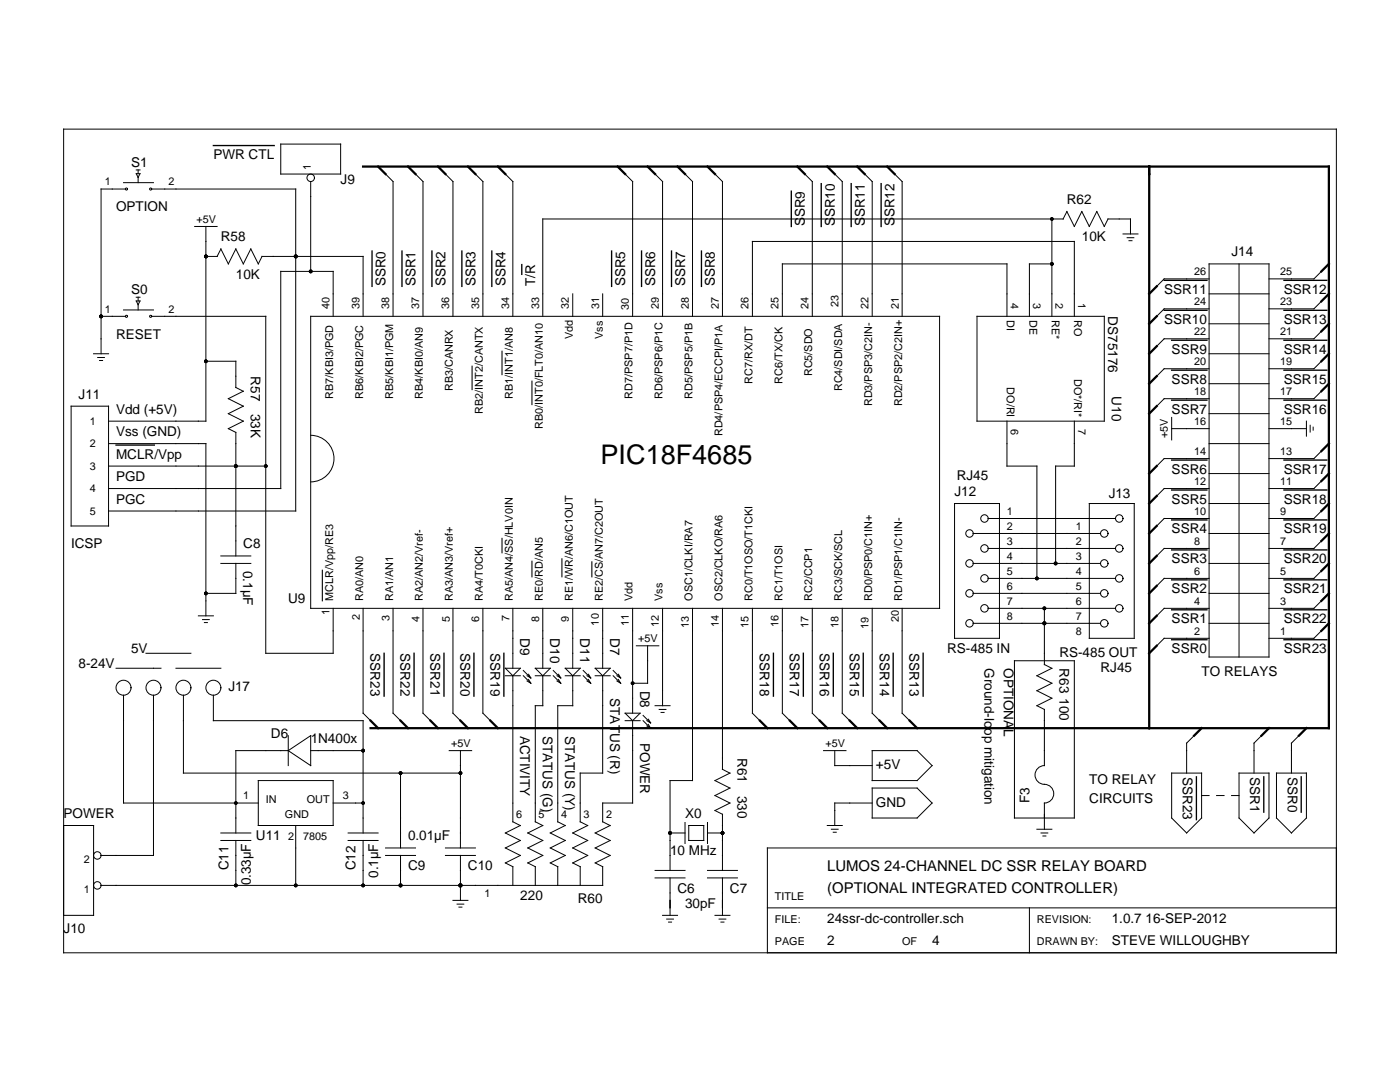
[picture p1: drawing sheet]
<svg xmlns="http://www.w3.org/2000/svg" width="279mm" height="216mm" viewBox="0 0 279 216" stroke-linecap="round" stroke-linejoin="round" font-family="sans-serif">
<g fill="none" stroke="#000" stroke-width=".2">
<path d="M12.7 25.8h254v164.3h-254zM24.7 36.4h5.9M25 37.7h-4.8v32.9M27.2 33.9h.7M27.2 34.7h.7l-.3 .7zM27.6 33.9v.8M27.6 35.4v1M30.3 37.7h28.7v64.3h-37.3M56 28.8h12v5.9h-12zM62 36.2v18M76.9 34.7l1.5 1.5v26.9M82.9 34.7l1.5 1.5v26.9"/>
<path d="M88.9 34.7l1.5 1.5v26.9M94.9 34.7l1.5 1.5v26.9M100.9 34.7l1.4 1.5v26.9M124.8 34.7l1.5 1.5v26.9M130.7 34.7l1.5 1.5v26.9M136.7 34.7l1.5 1.5v26.9M142.7 34.7l1.5 1.5v26.9M160.6 34.7l1.5 1.5v26.9M166.6 34.7l1.5 1.5v26.9M172.6 34.7l1.5 1.5v26.9M178.5 34.7l1.5 1.5v26.9M27.2 59.3h.7"/>
<path d="M27.6 59.3v.8M38.8 45.2h4.5M41.1 45.2v38.8h-19.4M41.1 51.2h2.3M44.1 49.7l1.5 3 1.5-3 1.5 3 1.5-3 1.4 3 .8-1.5h20.2v11.9M44.1 49.7l-.8 1.5M114.3 58.6v4.5M120.3 58.6v4.5M209.9 52.7h-4.5v10.4M209.9 43.7v19.4M212.2 43.7h-103.9v19.4M212.9 42.2l1.5 3 1.5-3 1.5 3 1.5-3 1.5 3 .7-1.5h4.5v3"/>
<path d="M212.9 42.2l-.7 1.5M224.1 46.7h3M224.9 47.4h1.4M225.3 48h.6M241.3 55.6h-9l-1.5 1.5M241.3 52.7h12v78.4h-12zM241.3 58.6h12M247.3 52.7v78.4M263.7 54.2l-1.5 1.4h-8.9M18.7 70.6h3M19.5 71.3h1.3M19.9 71.9h.6"/>
<path d="M20.2 63.1h4.8M24.7 61.8h5.9M27.2 60.1h.7l-.3 .7zM27.6 60.8v1M30.3 63.1h22.7v67.3h13.5v-9M41.1 72.1h6v5.2l1.5 .8-3 1.5 3 1.4-3 1.5 3 1.5-3 1.5 1.5 .8v24.6M62 63.1h125.5v58.3h-125.5zM66.5 63.1v-8.9h-10.5v43.3h-34.3M150.2 63.1v-14.9h64.2v14.9M156.1 63.1v-10.4h44.9v10.4M195 63.1h25.4v20.9h-25.4zM241.3 79.6h-9l-1.5 1.4"/>
<path d="M241.3 73.6h-9l-1.5 1.5M241.3 67.6h-9l-1.5 1.5M241.3 61.6h-9l-1.5 1.5M241.3 76.6h12M241.3 70.6h12M241.3 64.6h12M263.7 78.1l-1.5 1.5h-8.9M263.7 72.1l-1.5 1.5h-8.9M263.7 66.1l-1.5 1.5h-8.9M263.7 60.1l-1.5 1.5h-8.9M14.2 81h7.5v24h-7.5zM21.7 88.5h19.4v34.4"/>
<path d="M21.7 93h31.3M62 86.9a4.6 4.6 0 0 1 4.7 4.6 4.6 4.6 0 0 1-4.7 4.7M201 84v9h5.9v22.4M214.4 84v9h-3.7v19.4M233.8 85.5h7.5M233.8 83.3v4.5M241.3 97.5h-9l-1.5 1.5M241.3 91.5h-9l-1.5 1.5M241.3 94.5h12M241.3 82.5h12M241.3 88.5h12M253.3 85.5h7.4"/>
<path d="M260.7 84v3M261.5 84.9v1.3M262.1 85.2v.6M263.7 96l-1.5 1.5h-8.9M263.7 90l-1.5 1.5h-8.9M44.1 112.4h6M44.1 110.9h6M47.1 112.4v6h-6M190.5 100.5h9v26.9h-9zM194.2 106.4h25.4M194.2 112.4h25.4M194.2 118.4h25.4"/>
<path d="M197.2 115.4h25.4M197.2 109.4h25.4M197.2 103.5h25.4M217.4 100.5h9v26.9h-9zM241.3 115.4h-9l-1.5 1.5M241.3 109.4h-9l-1.5 1.5M241.3 103.5h-9l-1.5 1.5M241.3 106.4h12M241.3 112.4h12M241.3 100.5h12M241.3 118.4h12M263.7 119.9l-1.5 1.5h-8.9"/>
<path d="M263.7 113.9l-1.5 1.5h-8.9M263.7 107.9l-1.5 1.5h-8.9M263.7 102l-1.5 1.5h-8.9M23.2 133.3h8.9M24.7 138.7v21.5h26.8M29.1 130.4h9M30.6 138.7v32h-10.4M35.1 133.3h9M36.6 138.7v15.6h55.3M39.6 122.9h3M40.4 123.6h1.4M40.8 124.2h.6"/>
<path d="M42.6 138.7v5.1h29.9v22.4M72.5 121.4v20.9l1.5 1.5M78.4 121.4v20.9l1.5 1.5M84.4 121.4v20.9l1.5 1.5M90.4 121.4v20.9l1.5 1.5M96.4 121.4v20.9l1.5 1.5M100.9 133.3h2.9l-1.5 1.5zM100.9 134.8h2.9M102.3 121.4v11.9M102.3 134.8v29.2M104.4 133.8l1.5 1.5M104.4 134.8l1.5 1.5"/>
<path d="M105.2 134.8l.7 .5M105.2 135.9l.7 .4M105.5 134.5l.4 .8M105.5 135.6l.4 .7M106.8 133.3h3l-1.5 1.5zM106.8 134.8h3M108.3 121.4v11.9M108.3 134.8v6h-1.5v23.2M110.4 133.8l1.5 1.5M110.4 134.8l1.5 1.5M111.2 134.8l.7 .5M111.2 135.9l.7 .4"/>
<path d="M111.5 134.5l.4 .8M111.5 135.6l.4 .7M112.8 133.3h3l-1.5 1.5zM112.8 134.8h3M114.3 121.4v11.9M114.3 134.8v6h-3v23.2M116.4 133.8l1.5 1.5M116.4 134.8l1.5 1.5M117.1 134.8l.8 .5M117.1 135.9l.8 .4M117.4 134.5l.5 .8M117.4 135.6l.5 .7"/>
<path d="M118.8 133.3h3l-1.5 1.5zM118.8 134.8h3M120.3 121.4v11.9M120.3 134.8v19.5h-4.5v9.7M122.4 133.8l1.5 1.5M122.4 134.8l1.5 1.5M123.1 134.8l.8 .5M123.1 135.9l.8 .4M123.4 134.5l.5 .8M123.4 135.6l.5 .7M126.3 121.4v20.9M127 128.9h4.5"/>
<path d="M129.2 128.9v7.4h-2.9M132.2 121.4v19.4M138.2 121.4v34.4h-4.5v17.9M144.2 121.4v32.1l1.5 .8-3 1.5 3 1.4-3 1.5 3 1.5-3 1.5 1.5 .8v11.2M150.2 121.4v20.9l1.5 1.5M156.1 121.4v20.9l1.5 1.5M162.1 121.4v20.9l1.5 1.5M168.1 121.4v20.9l1.5 1.5M174.1 121.4v20.9l1.5 1.5M180 121.4v20.9l1.5 1.5M194.2 124.4h25.4M197.2 121.4h25.4"/>
<path d="M202.5 131.8h11.9v31.4h-11.9zM208.4 121.4v11.2l1.5 .7-3 1.5 3 1.5-3 1.5 3 1.5-3 1.5 1.5 .8v11.2a1.87 1.87 0 0 0-1.8 1.8 1.87 1.87 0 0 0 1.8 1.9 1.87 1.87 0 0 1 1.9 1.9 1.87 1.87 0 0 1-1.9 1.8v5.3M241.3 121.4h-9l-1.5 1.5M241.3 127.4h-9l-1.5 1.5M241.3 124.4h12M263.7 125.9l-1.5 1.5h-8.9M51.5 155.8h15v8.9h-15zM57.5 149.8l4.5-3v6zM57.5 149.8h-10.4v16.4M57.5 146.8v6M62 149.8h10.5M79.9 154.3v14.9"/>
<path d="M89.6 149.8h4.5M91.9 149.8v19.4M124.8 142.3h2.9l-1.4 1.5zM124.8 143.8h2.9M126.3 143.8v16.4h-6v3.8M128.3 142.8l1.5 1.4M128.3 143.8l1.5 1.5M129.1 143.8l.7 .4M129.1 144.8l.7 .5M129.4 143.5l.4 .7M129.4 144.5l.4 .8M130.7 140.8h3"/>
<path d="M131.6 141.6h1.3M131.9 142.2h.6M164.4 149.8h4.4M166.6 149.8v3h7.5M174.1 149.8h8.9l3 3-3 3h-8.9zM174.1 157.2h8.9l3 3-3 3h-8.9zM233.8 154.3h6v8.9l-3 3-3-3zM238.3 146.8l-1.5 1.5v6M239.8 158.7h1.5M242.8 158.7h1.5M245.8 158.7h1.5M247.3 154.3h6v8.9l-3 3-3-3z"/>
<path d="M251.8 146.8l-1.5 1.5v6M254.7 154.3h6v8.9l-3 3-3-3zM259.2 146.8l-1.5 1.5v6M12.7 164.7h6v17.9h-6M44.1 166.2h6M44.1 167.7h6M47.1 167.7v9M59 164.7v12M66.5 160.2h6M69.5 166.2h6M69.5 167.7h6M72.5 167.7v9"/>
<path d="M76.9 169.2h6M76.9 170.7h6M79.9 170.7v6M88.9 169.2h6M88.9 170.7h6M90.4 179.7h3M91.9 170.7v9M102.3 164l1.5 .7M103.8 164.7l-2.9 1.5 2.9 1.5-2.9 1.5 2.9 1.5-2.9 1.5 1.4 .7v3.8M106.8 164l1.5 .7M108.3 164.7l-3 1.5 3 1.5-3 1.5 3 1.5-3 1.5 1.5 .7v3.8M111.3 164l1.5 .7"/>
<path d="M112.8 164.7l-3 1.5 3 1.5-3 1.5 3 1.5-3 1.5 1.5 .7v3.8M115.8 164l1.5 .7M117.3 164.7l-3 1.5 3 1.5-3 1.5 3 1.5-3 1.5 1.5 .7v3.8M120.3 164l1.5 .7M121.8 164.7l-3 1.5 3 1.5-3 1.5 3 1.5-3 1.5 1.5 .7v3.8h-100.1M130.7 173.7h6M130.7 175.2h6M133.7 166.2h3M133.7 175.2v7.4M136.7 164.1v4.2M137.5 164.7h2.9v3h-2.9zM141.2 166.2h3"/>
<path d="M141.2 164.1v4.2M141.2 173.7h6M141.2 175.2h6M144.2 175.2v7.4M165.1 164.7h3M165.9 165.5h1.4M166.3 166.1h.6M174.1 160.2h-7.5v4.5M206.9 165.5h3M207.8 166.2h1.3M208.1 166.8h.6M266.7 169.2h-113.6v20.9"/>
<path d="M91.2 180.4h1.4M91.6 181h.6M132.2 182.6h3M133.1 183.4h1.3M133.4 184h.6M142.7 182.6h3M143.5 183.4h1.4M143.9 184h.6M153.1 181.2h113.6M205.4 181.2v8.9"/>
<circle cx="25.2" cy="37.7" r=".21"/>
<circle cx="30.1" cy="37.7" r=".21"/>
<circle cx="62" cy="35.5" r=".75"/>
<circle cx="25.2" cy="63.1" r=".21"/>
<circle cx="30.1" cy="63.1" r=".21"/>
<circle cx="193.5" cy="118.4" r=".75"/>
<circle cx="193.5" cy="112.4" r=".75"/>
<circle cx="193.5" cy="106.4" r=".75"/>
<circle cx="196.5" cy="109.4" r=".75"/>
<circle cx="196.5" cy="103.5" r=".75"/>
<circle cx="196.5" cy="115.4" r=".75"/>
<circle cx="220.4" cy="118.4" r=".75"/>
<circle cx="220.4" cy="112.4" r=".75"/>
<circle cx="220.4" cy="106.4" r=".75"/>
<circle cx="223.4" cy="109.4" r=".75"/>
<circle cx="223.4" cy="103.5" r=".75"/>
<circle cx="223.4" cy="115.4" r=".75"/>
<circle cx="24.7" cy="137.2" r="1.49"/>
<circle cx="30.6" cy="137.2" r="1.49"/>
<circle cx="36.6" cy="137.2" r="1.49"/>
<circle cx="42.6" cy="137.2" r="1.49"/>
<circle cx="193.5" cy="124.4" r=".75"/>
<circle cx="196.5" cy="121.4" r=".75"/>
<circle cx="220.4" cy="124.4" r=".75"/>
<circle cx="223.4" cy="121.4" r=".75"/>
<circle cx="19.4" cy="170.7" r=".75"/>
<circle cx="19.4" cy="176.7" r=".75"/>
</g>
<path d="M94.2 73.1v4.6M100.2 70.1v4.7M106.2 76.1v4.6M64.3 113.8v6.1M100.2 107.4v2.9M106.2 112v3.1M112.1 111.5v3.6M118.1 112.1v3" fill="none" stroke="#000" stroke-width=".22"/>
<g fill="#000">
<circle cx="229.3" cy="33.2" r=".22"/>
<circle cx="229.3" cy="34.7" r=".22"/>
<circle cx="41.1" cy="51.2" r=".37"/>
<circle cx="59" cy="51.2" r=".37"/>
<circle cx="62" cy="54.2" r=".37"/>
<circle cx="209.9" cy="52.7" r=".37"/>
<circle cx="209.9" cy="43.7" r=".37"/>
<circle cx="20.2" cy="63.1" r=".37"/>
<circle cx="41.1" cy="72.1" r=".37"/>
<circle cx="47.1" cy="93" r=".37"/>
<circle cx="53" cy="93" r=".37"/>
<circle cx="41.1" cy="118.4" r=".37"/>
<circle cx="206.9" cy="115.4" r=".37"/>
<circle cx="210.7" cy="112.4" r=".37"/>
<circle cx="126.3" cy="136.3" r=".37"/>
<circle cx="208.4" cy="124.4" r=".37"/>
<circle cx="208.4" cy="121.4" r=".37"/>
<circle cx="72.5" cy="149.8" r=".37"/>
<circle cx="79.9" cy="154.3" r=".37"/>
<circle cx="91.9" cy="154.3" r=".37"/>
<circle cx="229.3" cy="145.3" r=".22"/>
<circle cx="47.1" cy="160.2" r=".37"/>
<circle cx="47.1" cy="176.7" r=".37"/>
<circle cx="59" cy="176.7" r=".37"/>
<circle cx="72.5" cy="160.2" r=".37"/>
<circle cx="72.5" cy="176.7" r=".37"/>
<circle cx="79.9" cy="176.7" r=".37"/>
<circle cx="91.9" cy="176.7" r=".37"/>
<circle cx="133.7" cy="166.2" r=".37"/>
<circle cx="144.2" cy="166.2" r=".37"/>
</g>
<g fill="none" stroke="#000" stroke-width=".27">
<path d="M42.6 29h12.1M157.9 38.1v7.1M163.9 36.6v8.6M169.9 36.6v8.6M175.8 36.6v8.6M74.2 50.1v7M80.2 50.1v7M86.2 50.1v7M92.2 50.1v7M98.2 50.1v7M104.1 52.8v1.9M122.1 50.1v7"/>
<path d="M128 50.1v7M134 50.1v7M140 50.1v7M232.3 55.9h8.6M256.2 55.9h8.6M232.3 61.9h8.6M233.8 67.9h7.1M233.8 73.9h7.1M233.8 79.8h7.1M256.2 61.9h8.6M256.2 67.9h8.6M256.2 73.9h8.6"/>
<path d="M256.2 79.8h8.6M23.2 88.8h7.6M233.8 91.8h7.1M233.8 97.8h7.1M256.2 91.8h8.6M256.2 97.8h8.6M233.8 103.8h7.1M233.8 109.7h7.1M233.8 115.7h7.1M256.2 103.8h8.6M256.2 109.7h8.6M256.2 115.7h8.6"/>
<path d="M76.7 130.4v8.5M82.6 130.4v8.5M88.6 130.4v8.5M94.6 130.4v8.5M100.6 130.4v8.5M154.4 130.4v8.5M160.3 130.4v8.5M166.3 130.4v8.5M172.3 130.4v8.5M178.3 130.4v8.5M184.2 130.4v8.5M233.8 121.7h7.1"/>
<path d="M233.8 127.7h7.1M256.2 121.7h8.6M256.2 127.7h8.6M238.8 155v8.6M252.2 155v7.1M259.7 155v7.1"/>
</g>
<g fill="none" stroke="#000" stroke-width=".45">
<path d="M72.5 33.2h192.7v112.1h-191.2M75.5 33.2l1.4 1.5M81.4 33.2l1.5 1.5M87.4 33.2l1.5 1.5M93.4 33.2l1.5 1.5M99.4 33.2l1.5 1.5M123.3 33.2l1.5 1.5M129.2 33.2l1.5 1.5M135.2 33.2l1.5 1.5M141.2 33.2l1.5 1.5M159.1 33.2l1.5 1.5M165.1 33.2l1.5 1.5"/>
<path d="M171.1 33.2l1.5 1.5M177.1 33.2l1.4 1.5M229.3 33.2v112.1M230.8 57.1l-1.5 1.5M265.2 58.6l-1.5 1.5M265.2 52.7l-1.5 1.5M230.8 63.1l-1.5 1.5M230.8 69.1l-1.5 1.5M230.8 75.1l-1.5 1.5M265.2 64.6l-1.5 1.5M265.2 76.6l-1.5 1.5M265.2 70.6l-1.5 1.5"/>
<path d="M230.8 81l-1.5 1.5M230.8 93l-1.5 1.5M230.8 99l-1.5 1.5M265.2 94.5l-1.5 1.5M265.2 88.5l-1.5 1.5M230.8 105l-1.5 1.4M230.8 110.9l-1.5 1.5M230.8 116.9l-1.5 1.5M265.2 118.4l-1.5 1.5M265.2 112.4l-1.5 1.5M265.2 106.4l-1.5 1.5M265.2 100.5l-1.5 1.5"/>
<path d="M230.8 122.9l-1.5 1.5M230.8 128.9l-1.5 1.5M265.2 124.4l-1.5 1.5M74 143.8l1.5 1.5M79.9 143.8l1.5 1.5M85.9 143.8l1.5 1.5M91.9 143.8l1.5 1.5M97.9 143.8l1.5 1.5M151.7 143.8l1.4 1.5M157.6 143.8l1.5 1.5M163.6 143.8l1.5 1.5M169.6 143.8l1.5 1.5"/>
<path d="M175.6 143.8l1.5 1.5M181.5 143.8l1.5 1.5M239.8 145.3l-1.5 1.5M253.3 145.3l-1.5 1.5M260.7 145.3l-1.5 1.5"/>
</g>
<text font-size="5.4" x="119.9" y="92.5">PIC18F4685</text>
<g font-size="3">
<text x="165.1" y="173.9">LUMOS 24-CHANNEL DC SSR RELAY BOARD</text>
<text x="165.1" y="178.2">(OPTIONAL INTEGRATED CONTROLLER)</text>
</g>
<g font-size="2.7">
<text x="26.1" y="33.2">S1</text>
<text x="42.6" y="31.7">PWR CTL</text>
<text x="68" y="36.7">J9</text>
<text x="212.9" y="40.7">R62</text>
<text x="23.2" y="42.2">OPTION</text>
<text x="160.6" y="45.2" transform="rotate(-90 160.6 45.2)">SSR9</text>
<text x="166.6" y="45.2" transform="rotate(-90 166.6 45.2)">SSR10</text>
<text x="172.6" y="45.2" transform="rotate(-90 172.6 45.2)">SSR11</text>
<text x="178.5" y="45.2" transform="rotate(-90 178.5 45.2)">SSR12</text>
<text x="44.1" y="48.2">R58</text>
<text x="215.9" y="48.2">10K</text>
<text x="245.8" y="51.2">J14</text>
<text x="26.1" y="58.6">S0</text>
<text x="47.1" y="55.6">10K</text>
<text x="76.9" y="57.1" transform="rotate(-90 76.9 57.1)">SSR0</text>
<text x="82.9" y="57.1" transform="rotate(-90 82.9 57.1)">SSR1</text>
<text x="88.9" y="57.1" transform="rotate(-90 88.9 57.1)">SSR2</text>
<text x="94.9" y="57.1" transform="rotate(-90 94.9 57.1)">SSR3</text>
<text x="100.9" y="57.1" transform="rotate(-90 100.9 57.1)">SSR4</text>
<text x="106.8" y="57.1" transform="rotate(-90 106.8 57.1)">T/R</text>
<text x="124.8" y="57.1" transform="rotate(-90 124.8 57.1)">SSR5</text>
<text x="130.7" y="57.1" transform="rotate(-90 130.7 57.1)">SSR6</text>
<text x="136.7" y="57.1" transform="rotate(-90 136.7 57.1)">SSR7</text>
<text x="142.7" y="57.1" transform="rotate(-90 142.7 57.1)">SSR8</text>
<text x="232.3" y="58.6">SSR11</text>
<text x="256.2" y="58.6">SSR12</text>
<text x="221.1" y="63.1" transform="rotate(90 221.1 63.1)">DS75176</text>
<text x="232.3" y="64.6">SSR10</text>
<text x="256.2" y="64.6">SSR13</text>
<text x="23.2" y="67.6">RESET</text>
<text x="233.8" y="70.6">SSR9</text>
<text x="256.2" y="70.6">SSR14</text>
<text x="50.1" y="75.1" transform="rotate(90 50.1 75.1)">R57</text>
<text x="233.8" y="76.6">SSR8</text>
<text x="256.2" y="76.6">SSR15</text>
<text x="15.7" y="79.6">J11</text>
<text x="23.2" y="82.5">Vdd (+5V)</text>
<text x="50.1" y="82.5" transform="rotate(90 50.1 82.5)">33K</text>
<text x="221.9" y="79.1" transform="rotate(90 221.9 79.1)">U10</text>
<text x="233.8" y="82.5">SSR7</text>
<text x="256.2" y="82.5">SSR16</text>
<text x="23.2" y="87">Vss (GND)</text>
<text x="23.2" y="91.5">MCLR/Vpp</text>
<text x="23.2" y="96">PGD</text>
<text x="190.9" y="95.7">RJ45</text>
<text x="233.8" y="94.5">SSR6</text>
<text x="256.2" y="94.5">SSR17</text>
<text x="23.2" y="100.5">PGC</text>
<text x="190.5" y="99">J12</text>
<text x="221.3" y="99.5">J13</text>
<text x="233.8" y="100.5">SSR5</text>
<text x="256.2" y="100.5">SSR18</text>
<text x="233.8" y="106.4">SSR4</text>
<text x="256.2" y="106.4">SSR19</text>
<text x="14.2" y="109.4">ICSP</text>
<text x="48.6" y="109.4">C8</text>
<text x="48.6" y="113.9" transform="rotate(90 48.6 113.9)">0.1µF</text>
<text x="233.8" y="112.4">SSR3</text>
<text x="256.2" y="112.4">SSR20</text>
<text x="233.8" y="118.4">SSR2</text>
<text x="256.2" y="118.4">SSR21</text>
<text x="57.5" y="120.4">U9</text>
<text x="233.8" y="124.4">SSR1</text>
<text x="256.2" y="124.4">SSR22</text>
<text x="26.1" y="130.4">5V</text>
<text x="74" y="130.4" transform="rotate(90 74 130.4)">SSR23</text>
<text x="79.9" y="130.4" transform="rotate(90 79.9 130.4)">SSR22</text>
<text x="85.9" y="130.4" transform="rotate(90 85.9 130.4)">SSR21</text>
<text x="91.9" y="130.4" transform="rotate(90 91.9 130.4)">SSR20</text>
<text x="97.9" y="130.4" transform="rotate(90 97.9 130.4)">SSR19</text>
<text x="103.8" y="127.4" transform="rotate(90 103.8 127.4)">D9</text>
<text x="109.8" y="127.4" transform="rotate(90 109.8 127.4)">D10</text>
<text x="115.8" y="127.4" transform="rotate(90 115.8 127.4)">D11</text>
<text x="121.8" y="127.4" transform="rotate(90 121.8 127.4)">D7</text>
<text x="151.7" y="130.4" transform="rotate(90 151.7 130.4)">SSR18</text>
<text x="157.6" y="130.4" transform="rotate(90 157.6 130.4)">SSR17</text>
<text x="163.6" y="130.4" transform="rotate(90 163.6 130.4)">SSR16</text>
<text x="169.6" y="130.4" transform="rotate(90 169.6 130.4)">SSR15</text>
<text x="175.6" y="130.4" transform="rotate(90 175.6 130.4)">SSR14</text>
<text x="181.5" y="130.4" transform="rotate(90 181.5 130.4)">SSR13</text>
<text x="189" y="130.4">RS-485 IN</text>
<text x="211.4" y="131.1">RS-485 OUT</text>
<text x="233.8" y="130.4">SSR0</text>
<text x="256.2" y="130.4">SSR23</text>
<text x="15.7" y="133.3">8-24V</text>
<text x="45.6" y="137.8">J17</text>
<text x="127.7" y="137.8" transform="rotate(90 127.7 137.8)">D8</text>
<text x="196.5" y="133.3" transform="rotate(90 196.5 133.3)">Ground-loop mitigation</text>
<text x="200.4" y="133.3" transform="rotate(90 200.4 133.3)">OPTIONAL</text>
<text x="211.4" y="133.3" transform="rotate(90 211.4 133.3)">R63 100</text>
<text x="219.6" y="134.1">RJ45</text>
<text x="239.8" y="134.8">TO RELAYS</text>
<text x="121.8" y="139.3" transform="rotate(90 121.8 139.3)">STATUS (R)</text>
<text x="54.1" y="147.3">D6</text>
<text x="62" y="148.3">1N400x</text>
<text x="103.8" y="146.8" transform="rotate(90 103.8 146.8)">ACTIVITY</text>
<text x="108.3" y="146.8" transform="rotate(90 108.3 146.8)">STATUS (G)</text>
<text x="112.8" y="146.8" transform="rotate(90 112.8 146.8)">STATUS (Y)</text>
<text x="127.7" y="148.3" transform="rotate(90 127.7 148.3)">POWER</text>
<text x="147.2" y="151.3" transform="rotate(90 147.2 151.3)">R61</text>
<text x="174.8" y="153.5">+5V</text>
<text x="236.1" y="155" transform="rotate(90 236.1 155)">SSR23</text>
<text x="249.5" y="155" transform="rotate(90 249.5 155)">SSR1</text>
<text x="257" y="155" transform="rotate(90 257 155)">SSR0</text>
<text x="147.2" y="158.7" transform="rotate(90 147.2 158.7)">330Ω</text>
<text x="174.8" y="161">GND</text>
<text x="205.4" y="160.2" transform="rotate(-90 205.4 160.2)">F3</text>
<text x="217.4" y="156.4">TO RELAY</text>
<text x="217.4" y="160.2">CIRCUITS</text>
<text x="12.7" y="163.2">POWER</text>
<text x="51.1" y="167.7">U11</text>
<text x="81.4" y="167.7">0.01µF</text>
<text x="136.7" y="163.2">X0</text>
<text x="45.6" y="173.7" transform="rotate(-90 45.6 173.7)">C11</text>
<text x="71" y="173.7" transform="rotate(-90 71 173.7)">C12</text>
<text x="81.4" y="173.7">C9</text>
<text x="93.4" y="173.7">C10</text>
<text x="133.7" y="170.7">10 MHz</text>
<text x="50.1" y="176.7" transform="rotate(-90 50.1 176.7)">0.33µF</text>
<text x="75.5" y="175.2" transform="rotate(-90 75.5 175.2)">0.1µF</text>
<text x="103.8" y="179.7">220Ω</text>
<text x="135.2" y="178.2">C6</text>
<text x="145.7" y="178.2">C7</text>
<text x="115.3" y="180.1">R60</text>
<text x="136.7" y="181.2">30pF</text>
<text x="165.1" y="184.1">24ssr-dc-controller.sch</text>
<text x="221.9" y="184.1">1.0.7 16-SEP-2012</text>
<text x="12.7" y="186.1">J10</text>
<text x="165.1" y="188.6">2</text>
<text x="186" y="188.6">4</text>
<text x="221.9" y="188.6">STEVE WILLOUGHBY</text>
</g>
<g font-size="2.2">
<text x="62" y="34" transform="rotate(-90 62 34)">1</text>
<text x="20.9" y="37">1</text>
<text x="33.6" y="37">2</text>
<text x="39.2" y="44.4">+5V</text>
<text x="238.3" y="54.9">26</text>
<text x="255.5" y="54.9">25</text>
<text x="20.9" y="62.4">1</text>
<text x="33.6" y="62.4">2</text>
<text x="65.7" y="61.6" transform="rotate(-90 65.7 61.6)">40</text>
<text x="71.7" y="61.6" transform="rotate(-90 71.7 61.6)">39</text>
<text x="77.7" y="61.6" transform="rotate(-90 77.7 61.6)">38</text>
<text x="83.7" y="61.6" transform="rotate(-90 83.7 61.6)">37</text>
<text x="89.6" y="61.6" transform="rotate(-90 89.6 61.6)">36</text>
<text x="95.6" y="61.6" transform="rotate(-90 95.6 61.6)">35</text>
<text x="101.6" y="61.7" transform="rotate(-90 101.6 61.7)">34</text>
<text x="107.6" y="61.7" transform="rotate(-90 107.6 61.7)">33</text>
<text x="113.6" y="61.6" transform="rotate(-90 113.6 61.6)">32</text>
<text x="119.5" y="61.7" transform="rotate(-90 119.5 61.7)">31</text>
<text x="125.5" y="61.8" transform="rotate(-90 125.5 61.8)">30</text>
<text x="131.5" y="61.7" transform="rotate(-90 131.5 61.7)">29</text>
<text x="137.5" y="61.7" transform="rotate(-90 137.5 61.7)">28</text>
<text x="143.4" y="61.7" transform="rotate(-90 143.4 61.7)">27</text>
<text x="149.4" y="61.6" transform="rotate(-90 149.4 61.6)">26</text>
<text x="155.4" y="61.6" transform="rotate(-90 155.4 61.6)">25</text>
<text x="161.4" y="61.6" transform="rotate(-90 161.4 61.6)">24</text>
<text x="167.3" y="61.4" transform="rotate(-90 167.3 61.4)">23</text>
<text x="173.3" y="61.7" transform="rotate(-90 173.3 61.7)">22</text>
<text x="179.4" y="61.7" transform="rotate(-90 179.4 61.7)">21</text>
<text x="201" y="63.9" transform="rotate(90 201 63.9)">DI</text>
<text x="201.7" y="60.4" transform="rotate(90 201.7 60.4)">4</text>
<text x="205.4" y="63.9" transform="rotate(90 205.4 63.9)">DE</text>
<text x="206.2" y="60.4" transform="rotate(90 206.2 60.4)">3</text>
<text x="209.9" y="63.9" transform="rotate(90 209.9 63.9)">RE*</text>
<text x="210.7" y="60.4" transform="rotate(90 210.7 60.4)">2</text>
<text x="214.4" y="63.9" transform="rotate(90 214.4 63.9)">RO</text>
<text x="215.2" y="60.4" transform="rotate(90 215.2 60.4)">1</text>
<text x="238.3" y="60.9">24</text>
<text x="255.5" y="60.9">23</text>
<text x="114.3" y="67.6" transform="rotate(-90 114.3 67.6)">Vdd</text>
<text x="120.3" y="67.6" transform="rotate(-90 120.3 67.6)">Vss</text>
<text x="238.3" y="66.9">22</text>
<text x="255.5" y="66.9">21</text>
<text x="150.2" y="76.6" transform="rotate(-90 150.2 76.6)">RC7/RX/DT</text>
<text x="156.1" y="76.6" transform="rotate(-90 156.1 76.6)">RC6/TX/CK</text>
<text x="162.1" y="75.1" transform="rotate(-90 162.1 75.1)">RC5/SDO</text>
<text x="201" y="77.3" transform="rotate(90 201 77.3)">DO/RI</text>
<text x="214.4" y="75.6" transform="rotate(90 214.4 75.6)">DO*/RI*</text>
<text x="238.3" y="72.8">20</text>
<text x="255.5" y="72.8">19</text>
<text x="66.5" y="79.6" transform="rotate(-90 66.5 79.6)">RB7/KBI3/PGD</text>
<text x="72.5" y="79.6" transform="rotate(-90 72.5 79.6)">RB6/KBI2/PGC</text>
<text x="78.4" y="79.6" transform="rotate(-90 78.4 79.6)">RB5/KBI1/PGM</text>
<text x="84.4" y="79.6" transform="rotate(-90 84.4 79.6)">RB4/KBI0/AN9</text>
<text x="90.4" y="78.1" transform="rotate(-90 90.4 78.1)">RB3/CANRX</text>
<text x="96.4" y="82.5" transform="rotate(-90 96.4 82.5)">RB2/INT2/CANTX</text>
<text x="102.3" y="79.6" transform="rotate(-90 102.3 79.6)">RB1/INT1/AN8</text>
<text x="126.3" y="79.6" transform="rotate(-90 126.3 79.6)">RD7/PSP7/P1D</text>
<text x="132.2" y="79.6" transform="rotate(-90 132.2 79.6)">RD6/PSP6/P1C</text>
<text x="138.2" y="79.6" transform="rotate(-90 138.2 79.6)">RD5/PSP5/P1B</text>
<text x="168.1" y="78.1" transform="rotate(-90 168.1 78.1)">RC4/SDI/SDA</text>
<text x="174.1" y="81" transform="rotate(-90 174.1 81)">RD3/PSP3/C2IN-</text>
<text x="180" y="81" transform="rotate(-90 180 81)">RD2/PSP2/C2IN+</text>
<text x="238.3" y="78.8">18</text>
<text x="255.5" y="78.8">17</text>
<text x="17.9" y="89.3">2</text>
<text x="17.9" y="84.8">1</text>
<text x="108.3" y="85.5" transform="rotate(-90 108.3 85.5)">RB0/INT0/FLT0/AN10</text>
<text x="144.2" y="87" transform="rotate(-90 144.2 87)">RD4/PSP4/ECCPI/P1A</text>
<text x="201.7" y="85.5" transform="rotate(90 201.7 85.5)">6</text>
<text x="215.2" y="85.5" transform="rotate(90 215.2 85.5)">7</text>
<text x="233.1" y="87.4" transform="rotate(-90 233.1 87.4)">+5V</text>
<text x="238.3" y="84.8">16</text>
<text x="255.5" y="84.8">15</text>
<text x="17.9" y="93.7">3</text>
<text x="238.3" y="90.8">14</text>
<text x="255.5" y="90.8">13</text>
<text x="17.9" y="98.2">4</text>
<text x="238.3" y="96.7">12</text>
<text x="255.5" y="96.7">11</text>
<text x="17.9" y="102.7">5</text>
<text x="201" y="102.7">1</text>
<text x="201" y="105.7">2</text>
<text x="214.7" y="105.7">1</text>
<text x="238.3" y="102.7">10</text>
<text x="255.5" y="102.7">9</text>
<text x="201" y="108.7">3</text>
<text x="201" y="111.7">4</text>
<text x="214.7" y="111.7">3</text>
<text x="214.7" y="108.7">2</text>
<text x="238.3" y="108.7">8</text>
<text x="255.5" y="108.7">7</text>
<text x="66.5" y="119.9" transform="rotate(-90 66.5 119.9)">MCLR/Vpp/RE3</text>
<text x="72.5" y="119.9" transform="rotate(-90 72.5 119.9)">RA0/AN0</text>
<text x="78.4" y="119.9" transform="rotate(-90 78.4 119.9)">RA1/AN1</text>
<text x="84.4" y="119.9" transform="rotate(-90 84.4 119.9)">RA2/AN2/Vref-</text>
<text x="90.4" y="119.9" transform="rotate(-90 90.4 119.9)">RA3/AN3/Vref+</text>
<text x="96.4" y="119.9" transform="rotate(-90 96.4 119.9)">RA4/T0CKI</text>
<text x="102.3" y="119.9" transform="rotate(-90 102.3 119.9)">RA5/AN4/SS/HLV0IN</text>
<text x="108.3" y="119.9" transform="rotate(-90 108.3 119.9)">RE0/RD/AN5</text>
<text x="114.3" y="119.9" transform="rotate(-90 114.3 119.9)">RE1/WR/AN6/C1OUT</text>
<text x="120.3" y="119.9" transform="rotate(-90 120.3 119.9)">RE2/CS/AN7/C2OUT</text>
<text x="126.3" y="119.9" transform="rotate(-90 126.3 119.9)">Vdd</text>
<text x="132.2" y="119.9" transform="rotate(-90 132.2 119.9)">Vss</text>
<text x="138.2" y="119.9" transform="rotate(-90 138.2 119.9)">OSC1/CLKI/RA7</text>
<text x="144.2" y="119.9" transform="rotate(-90 144.2 119.9)">OSC2/CLKO/RA6</text>
<text x="150.2" y="119.9" transform="rotate(-90 150.2 119.9)">RC0/T1OSO/T1CKI</text>
<text x="156.1" y="119.9" transform="rotate(-90 156.1 119.9)">RC1/T1OSI</text>
<text x="162.1" y="119.9" transform="rotate(-90 162.1 119.9)">RC2/CCP1</text>
<text x="168.1" y="119.9" transform="rotate(-90 168.1 119.9)">RC3/SCK/SCL</text>
<text x="174.1" y="119.9" transform="rotate(-90 174.1 119.9)">RD0/PSP0/C1IN+</text>
<text x="180" y="119.9" transform="rotate(-90 180 119.9)">RD1/PSP1/C1IN-</text>
<text x="201" y="114.7">5</text>
<text x="201" y="117.7">6</text>
<text x="214.7" y="117.7">5</text>
<text x="214.7" y="114.7">4</text>
<text x="238.3" y="114.7">6</text>
<text x="255.5" y="114.7">5</text>
<text x="65.8" y="122.8" transform="rotate(-90 65.8 122.8)">1</text>
<text x="71.8" y="123.8" transform="rotate(-90 71.8 123.8)">2</text>
<text x="77.8" y="123.8" transform="rotate(-90 77.8 123.8)">3</text>
<text x="83.7" y="124.2" transform="rotate(-90 83.7 124.2)">4</text>
<text x="89.8" y="124.1" transform="rotate(-90 89.8 124.1)">5</text>
<text x="95.7" y="124.1" transform="rotate(-90 95.7 124.1)">6</text>
<text x="101.7" y="124" transform="rotate(-90 101.7 124)">7</text>
<text x="107.6" y="124.1" transform="rotate(-90 107.6 124.1)">8</text>
<text x="113.6" y="124.1" transform="rotate(-90 113.6 124.1)">9</text>
<text x="119.5" y="124.8" transform="rotate(-90 119.5 124.8)">10</text>
<text x="125.5" y="124.9" transform="rotate(-90 125.5 124.9)">11</text>
<text x="131.5" y="125.2" transform="rotate(-90 131.5 125.2)">12</text>
<text x="137.5" y="125.3" transform="rotate(-90 137.5 125.3)">13</text>
<text x="143.4" y="125.1" transform="rotate(-90 143.4 125.1)">14</text>
<text x="149.4" y="125.3" transform="rotate(-90 149.4 125.3)">15</text>
<text x="155.4" y="125.1" transform="rotate(-90 155.4 125.1)">16</text>
<text x="161.4" y="125.3" transform="rotate(-90 161.4 125.3)">17</text>
<text x="167.3" y="125.3" transform="rotate(-90 167.3 125.3)">18</text>
<text x="173.3" y="125.5" transform="rotate(-90 173.3 125.5)">19</text>
<text x="179.4" y="124" transform="rotate(-90 179.4 124)">20</text>
<text x="201" y="120.6">7</text>
<text x="201" y="123.6">8</text>
<text x="214.7" y="123.7">7</text>
<text x="214.7" y="120.7">6</text>
<text x="238.3" y="120.6">4</text>
<text x="255.5" y="120.6">3</text>
<text x="127.4" y="128.1">+5V</text>
<text x="214.7" y="126.7">8</text>
<text x="238.3" y="126.6">2</text>
<text x="255.5" y="126.6">1</text>
<text x="90" y="149">+5V</text>
<text x="164.7" y="149">+5V</text>
<text x="48.6" y="159.5">1</text>
<text x="53" y="160.2">IN</text>
<text x="61.2" y="160.2">OUT</text>
<text x="68.4" y="159.5">3</text>
<text x="56.9" y="163.2">GND</text>
<text x="57.5" y="167.7">2</text>
<text x="60.5" y="167.7">7805</text>
<text x="103" y="163.3">6</text>
<text x="107.5" y="163.3">5</text>
<text x="112" y="163.3">4</text>
<text x="116.5" y="163.3">3</text>
<text x="120.9" y="163.3">2</text>
<text x="16.7" y="172.2">2</text>
<text x="16.7" y="178.2">1</text>
<text x="96.7" y="179">1</text>
<text x="154.6" y="179.7">TITLE</text>
<text x="154.6" y="184.1">FILE:</text>
<text x="206.9" y="184.1">REVISION:</text>
<text x="154.6" y="188.6">PAGE</text>
<text x="180" y="188.6">OF</text>
<text x="206.9" y="188.6">DRAWN BY:</text>
</g>
</svg>
